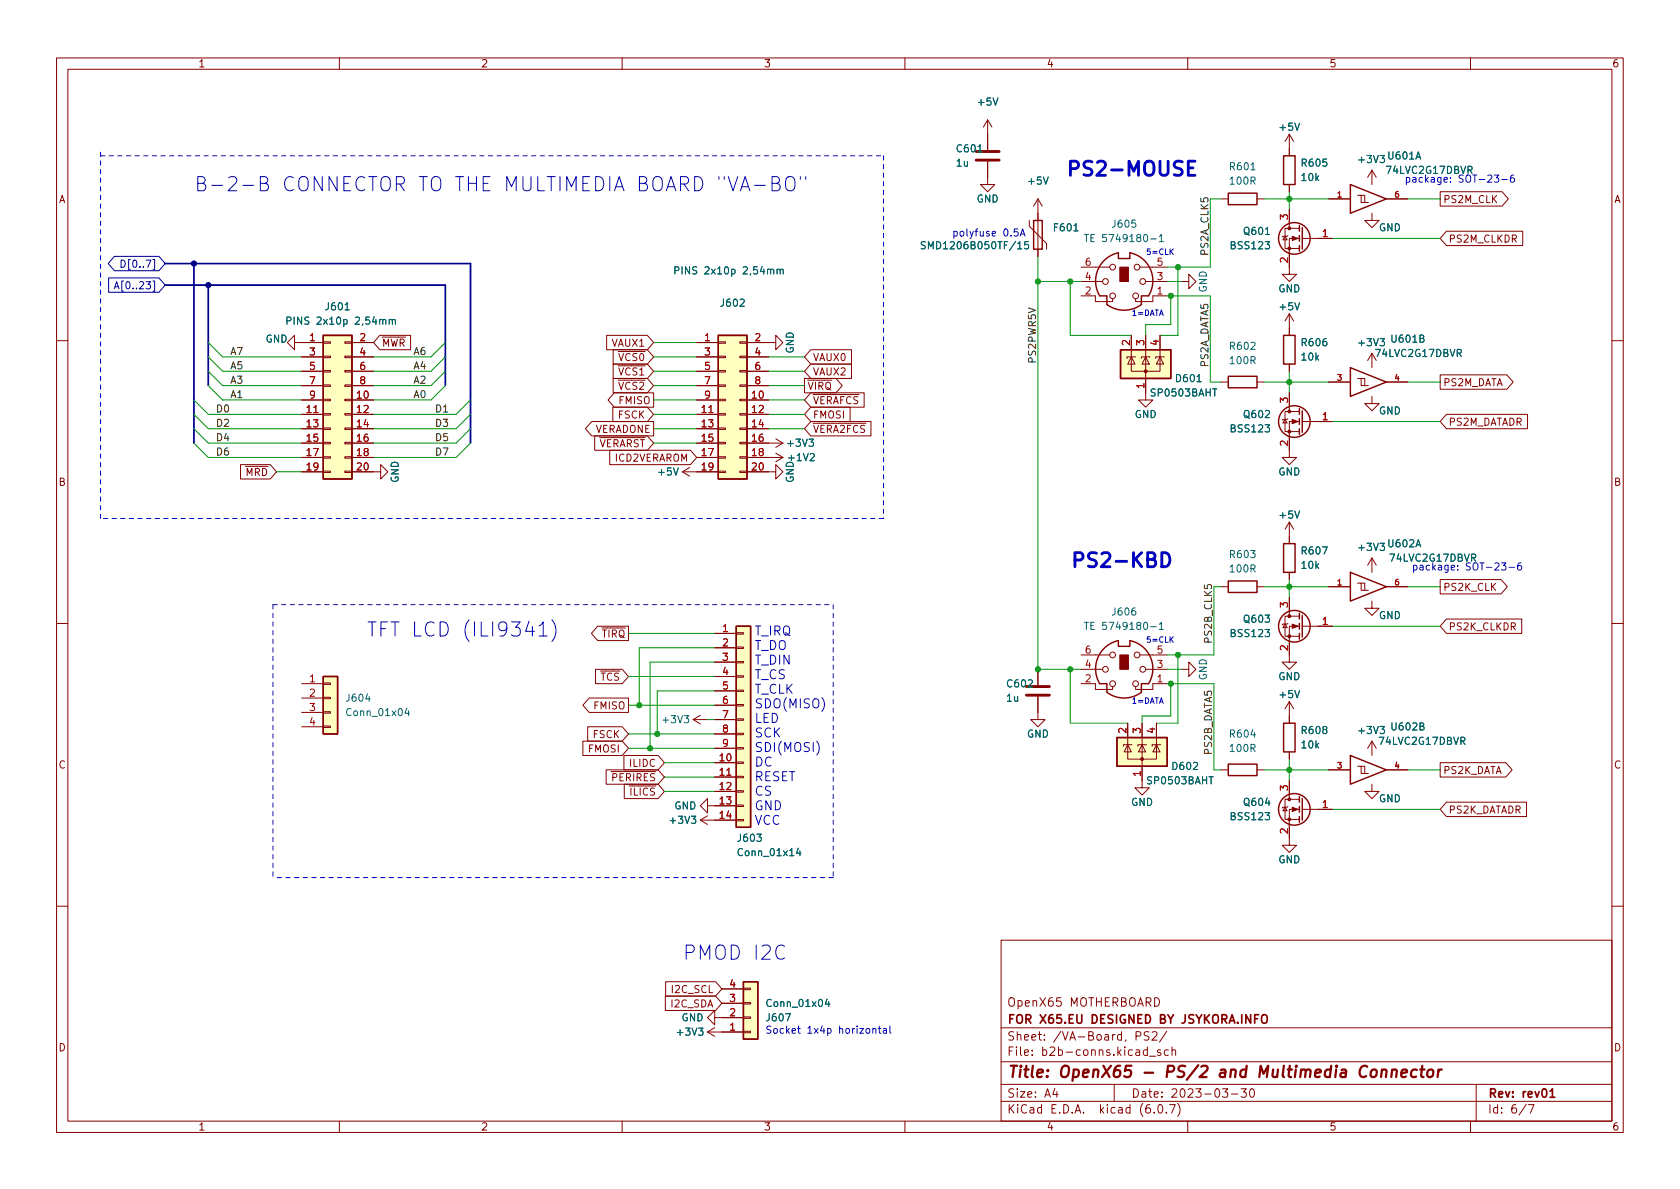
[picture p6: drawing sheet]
<svg xmlns="http://www.w3.org/2000/svg" width="297mm" height="210mm" viewBox="0 0 297 210" stroke-linecap="round" stroke-linejoin="round" font-family="sans-serif">
<g fill="none" stroke="#840000" stroke-width=".18">
<path d="M10 10.2h277v190.1h-277zM12 12.2h273v186.1h-273zM60 10.2v2M110 10.2v2M160 10.2v2M210 10.2v2M260 10.2v2M174.6 28.6v4h1.3l-1.3 1.3-1.2-1.3h1.2M174.6 21.2l-.7 1.3M174.6 21.2v5.3M174.6 21.2l.8 1.3M182 39v1l3 3v1.1"/>
<path d="M183.5 35.2v10.1M183.5 35.2l-.7 1.2M183.5 35.2l.8 1.2M215.9 35.2h1.3M222.2 35.2h1.3M228 23.7v3.9M228 32.6v1.3M228 37.1v3.3M228 23.7l-.8 1.3M228 23.7l.7 1.3M234.9 35.2h3.9M240 34.5h.7v1.3h1.2"/>
<path d="M240.7 34.5h.6v1.3M242.6 37.7v1.3h1.2l-1.2 1.3-1.3-1.3h1.3M242.6 30.1v2.5M242.6 30.1l-.8 1.3M242.6 30.1l.7 1.3M245.1 35.2h3.8M254.6 33.9h11l1.1 1.3-1.1 1.2h-11zM67.2 59.3h5.4v2.5h-5.4l-1.2-1.2zM107.3 59.3h7.2l1.1 1.3-1.1 1.2h-7.2zM191.1 52.3h2.6v1h3v-.5M191.1 49.8h3.8M191.1 47.2h5.1"/>
<path d="M200 59.3v3.8M201.5 47.2h4.9M202.6 59.3v11.4h1.2l-1.2 1.3-1.3-1.3h1.3M202.6 49.8h3.8M205.1 59.3v3.8M206.4 52.3h-2.6v1h-3v-.5M208.9 49.8h1.3v-1.3l1.3 1.3-1.3 1.2v-1.2M227.2 41.8l.4 .6h-.8zM227.7 41.7l-.1 .1h-.8l-.1 .1M228 55.5v3.8M228 55.5l-.8 1.3M228 55.5l.7 1.3"/>
<path d="M229.7 42.2h-1.7v6.3h1.2l-1.2 1.3-1.3-1.3h1.3M229.7 40.4h-2.5v3.5h2.5M230.3 42.2h5.3M255.7 40.9h13.5v2.5h-13.5l-1.1-1.2zM10 60.2h2M52.1 60.6v-1.3l-1.3 1.3 1.3 1.2v-1.2h5M53.3 63.1h3.8M53.3 70.7h3.8M53.3 73.3h3.8M53.3 75.8h3.8M53.3 78.4h3.8M53.3 65.7h3.8"/>
<path d="M53.3 68.2h3.8M57.1 78.2h1.3v.3h-1.3zM57.1 75.7h1.3v.2h-1.3zM57.1 73.1h1.3v.3h-1.3zM57.1 70.6h1.3v.3h-1.3zM57.1 68.1h1.3v.2h-1.3zM57.1 65.5h1.3v.3h-1.3zM57.1 63h1.3v.2h-1.3zM57.1 60.4h1.3v.3h-1.3zM61 78.2h1.2v.3h-1.2zM61 75.7h1.2v.2h-1.2zM61 73.1h1.2v.3h-1.2z"/>
<path d="M61 70.6h1.2v.3h-1.2zM61 68.1h1.2v.2h-1.2zM61 65.5h1.2v.3h-1.2zM61 63h1.2v.2h-1.2zM61 60.4h1.2v.3h-1.2zM62.2 63.1h3.8M62.2 60.6h3.8M62.2 70.7h3.8M62.2 73.3h3.8M62.2 75.8h3.8M62.2 78.4h3.8M62.2 65.7h3.8"/>
<path d="M62.2 68.2h3.8M104.6 74.5h11v2.6h-11l-1.1-1.3zM105.1 77.1h9.4l1.1 1.3-1.1 1.2h-9.4zM107.8 79.6h14.3l1.1 1.3-1.1 1.3h-14.3zM108.4 72h6.1l1.1 1.3-1.1 1.2h-6.1zM108.4 61.8h6.1l1.1 1.3-1.1 1.3h-6.1zM108.4 64.4h6.1l1.1 1.3-1.1 1.2h-6.1zM108.4 66.9h6.1l1.1 1.3-1.1 1.3h-6.1zM108.6 69.5h7v2.5h-7l-1.1-1.3zM109.4 67.6l.4 1.3 .5-1.3M111.4 67.7a.6 .6 0 0 0-.8 .4 .6 .6 0 0 0 .6 .8l.2-.2M112.6 67.6h-.5l-.2 .1v.4l.6 .2 .1 .3-.2 .3-.5-.1"/>
<path d="M113.1 67.7l.5-.1 .2 .4-.8 .9h.8M123.2 63.1h3.8M123.2 60.6h3.8M123.2 70.7h3.8M123.2 73.3h3.8M123.2 75.8h3.8M123.2 78.4h3.8M123.2 65.7h3.8M123.2 68.2h3.8M127 78.2h1.3v.3h-1.3zM127 75.7h1.3v.2h-1.3zM127 73.1h1.3v.3h-1.3z"/>
<path d="M127 70.6h1.3v.3h-1.3zM127 68.1h1.3v.2h-1.3zM127 65.5h1.3v.3h-1.3zM127 63h1.3v.2h-1.3zM127 60.4h1.3v.3h-1.3zM130.8 78.2h1.3v.3h-1.3zM130.8 75.7h1.3v.2h-1.3zM130.8 73.1h1.3v.3h-1.3zM130.8 70.6h1.3v.3h-1.3zM130.8 68.1h1.3v.2h-1.3zM130.8 65.5h1.3v.3h-1.3zM130.8 63h1.3v.2h-1.3z"/>
<path d="M130.8 60.4h1.3v.3h-1.3zM132.1 60.6h5.1v-1.3l1.2 1.3-1.2 1.2v-1.2M132.1 63.1h3.8M132.1 70.7h3.8M132.1 73.3h3.8M132.1 75.8h3.8M132.1 78.4h6.3M132.1 65.7h3.8M132.1 68.2h3.8M137.2 77.6l1.2 .8M138.4 78.4l-1.2 .7M142.2 66.9h5.6l1.1 1.3-1.1 1.3h-5.6z"/>
<path d="M143.4 74.5h10.6v2.6h-10.6l-1.2-1.3zM143.4 72h6.9v2.5h-6.9l-1.2-1.2zM143.4 64.4h7.1v2.5h-7.1l-1.2-1.2zM143.4 61.8h7.1v2.6h-7.1l-1.2-1.3zM143.4 69.5h9.4v2.5h-9.4l-1.2-1.3zM200 63.1v2.6h5.1v-2.6M200 63.1l.7 1.3h-1.3zM200.8 63.1h-1.5v.3M202.6 63.1l.6 1.3h-1.3zM203.3 63.1h-1.5v.3M205.1 63.1l.6 1.3h-1.2zM205.9 63.1h-1.6v.3"/>
<path d="M215.9 67.6h1.3M222.2 67.6h1.3M227.2 74.2l.4 .6h-.8zM227.7 74l-.1 .2h-.8l-.1 .1M228 64.4v1.3M228 69.5v3.3M229.7 74.5h-1.7v6.4h1.2l-1.2 1.3-1.3-1.3h1.3M229.7 72.8h-2.5v3.5h2.5M230.3 74.5h5.3M234.9 67.6h3.9M240 66.9h.7v1.3h1.2M240.7 66.9h.6v1.3"/>
<path d="M242.6 70.1v1.3h1.2l-1.2 1.2-1.3-1.2h1.3M242.6 62.5v2.5M242.6 62.5l-.8 1.2M242.6 62.5l.7 1.2M245.1 67.6h3.8M254.6 66.3h11.8l1.1 1.3-1.1 1.2h-11.8zM255.7 73.3h14.4v2.5h-14.4l-1.1-1.3zM285 60.2h2M42.5 82.2h5.3l1.1 1.2-1.1 1.3h-5.3zM53.3 83.4h3.8M53.3 80.9h3.8M57.1 83.3h1.3v.3h-1.3z"/>
<path d="M57.1 80.8h1.3v.2h-1.3zM61 83.3h1.2v.3h-1.2zM61 80.8h1.2v.2h-1.2zM62.2 83.4h5.1v-1.2l1.3 1.2-1.3 1.3v-1.3M62.2 80.9h3.8M120.6 83.4l1.3 .8M120.6 83.4h6.4M121.9 82.7l-1.3 .7M123.2 80.9h3.8M127 83.3h1.3v.3h-1.3zM127 80.8h1.3v.2h-1.3zM130.8 83.3h1.3v.3h-1.3z"/>
<path d="M130.8 80.8h1.3v.2h-1.3zM132.1 83.4h5.1v-1.2l1.2 1.2-1.2 1.3v-1.3M132.1 80.9h6.3M137.2 80.1l1.2 .8M138.4 80.9l-1.2 .8M228 92.3v3.8M228 92.3l-.8 1.3M228 92.3l.7 1.3M242.6 98.7v2.5M242.6 98.7l-.8 1.2M242.6 98.7l.7 1.2M10 110.2h2"/>
<path d="M105.3 118.4h4.7l1.1 1.2-1.1 1.3h-4.7zM105.7 110.7h5.4v2.6h-5.4l-1.1-1.3zM126.4 112h3.8M126.4 114.5h3.8M126.4 117.1h3.8M126.4 119.6h3.8M130.2 119.5h1.2v.3h-1.2zM130.2 117h1.2v.2h-1.2zM130.2 114.4h1.2v.3h-1.2zM130.2 111.9h1.2v.2h-1.2zM183.5 118.4v2.8M191.1 118.4h3.8"/>
<path d="M191.1 115.8h5.1M201.5 115.8h4.9M202.6 118.4h3.8M208.9 118.4h1.3v-1.3l1.3 1.3-1.3 1.2v-1.2M215.9 103.8h1.3M222.2 103.8h1.3M227.2 110.4l.4 .6h-.8zM227.7 110.2l-.1 .2h-.8l-.1 .1M228 101.2v1.3M228 105.7v3.3M229.7 110.7h-1.7v6.4h1.2l-1.2 1.3-1.3-1.3h1.3M229.7 109h-2.5v3.5h2.5"/>
<path d="M230.3 110.7h5.3M234.9 103.8h3.9M240 103.1h.7v1.3h1.2M240.7 103.1h.6v1.3M242.6 106.3v1.3h1.2l-1.2 1.2-1.3-1.2h1.3M245.1 103.8h3.8M254.6 102.5h10.8l1.1 1.3-1.1 1.2h-10.8zM255.7 109.5h13.4v2.5h-13.4l-1.1-1.3zM285 110.2h2M53.3 120.9h3.8M53.3 123.4h3.8M53.3 126h3.8"/>
<path d="M53.3 128.5h3.8M57.1 128.4h1.3v.2h-1.3zM57.1 125.9h1.3v.2h-1.3zM57.1 123.3h1.3v.3h-1.3zM57.1 120.8h1.3v.2h-1.3zM103.1 131.1h6.9l1.1 1.2-1.1 1.3h-6.9zM103.9 128.5h6.1l1.1 1.3-1.1 1.3h-6.1zM104.2 123.4h6.9v2.6h-6.9l-1.1-1.3zM107.2 136.1h9.2l1.1 1.3-1.1 1.3h-9.2zM110.3 133.6h6.1l1.1 1.3-1.1 1.2h-6.1zM110.4 138.7h6l1.1 1.2-1.1 1.3h-6zM122.6 127.2h2.5"/>
<path d="M122.6 127.2l1.2 .8M123.8 126.5l-1.2 .7M126.4 134.9h3.8M126.4 137.4h3.8M126.4 139.9h3.8M126.4 122.2h3.8M126.4 124.7h3.8M126.4 127.2h3.8M126.4 129.8h3.8M126.4 132.3h3.8M130.2 139.8h1.2v.3h-1.2zM130.2 137.3h1.2v.2h-1.2z"/>
<path d="M130.2 134.7h1.2v.3h-1.2zM130.2 132.2h1.2v.3h-1.2zM130.2 129.7h1.2v.2h-1.2zM130.2 127.1h1.2v.3h-1.2zM130.2 124.6h1.2v.2h-1.2zM130.2 122h1.2v.3h-1.2zM183.5 123.2v4h1.3l-1.3 1.3-1.3-1.3h1.3M191.1 120.9h2.6v1h3v-.5M199.4 131.7v2.5h5.1v-2.5M199.4 131.7l.6 1.3h-1.2zM199.4 127.9v3.8M200.2 131.7h-1.6v.2"/>
<path d="M201.9 131.7l.7 1.3h-1.3zM201.9 127.9v11.4h1.3l-1.3 1.3-1.2-1.3h1.2M202.7 131.7h-1.5v.2M204.5 131.7l.6 1.3h-1.3zM204.5 127.9v3.8M205.2 131.7h-1.5v.2M206.4 120.9h-2.6v1h-3v-.5M215.9 136.1h1.3M222.2 136.1h1.3M228 124.1v3.8M228 133v1.2M228 138v3.3"/>
<path d="M228 124.1l-.8 1.2M228 124.1l.7 1.2M234.9 136.1h3.9M240 135.5h.7v1.3h1.2M240.7 135.5h.6v1.3M242.6 138.7v1.2h1.2l-1.2 1.3-1.3-1.3h1.3M242.6 131.1l-.8 1.2M242.6 131.1v2.5M242.6 131.1l.7 1.2M245.1 136.1h3.8M254.6 134.9h11.6l1.2 1.2-1.2 1.3h-11.6zM123.8 145h6.4"/>
<path d="M123.8 145l1.3 .8M125.1 142.5v-1.3l-1.3 1.3 1.3 1.3v-1.3h5.1M125.1 144.3l-1.3 .7M130.2 144.9h1.2v.3h-1.2zM130.2 142.4h1.2v.2h-1.2zM227.2 142.7l.4 .7h-.8zM227.7 142.6l-.1 .1h-.8l-.1 .2M229.7 143.1h-1.7v6.4h1.2l-1.2 1.2-1.3-1.2h1.3M229.7 141.3h-2.5v3.6h2.5M230.3 143.1h5.3M255.7 141.9h14.2v2.5h-14.2l-1.1-1.3zM10 160.2h2"/>
<path d="M117.6 176.1h8.9l1.1 1.3-1.1 1.3h-8.9zM117.7 173.6h8.8l1.1 1.3-1.1 1.2h-8.8zM126.4 180v-1.3l-1.3 1.3 1.3 1.2v-1.2h5M127.6 177.4h3.8M127.6 174.9h3.8M131.4 174.7h1.3v.3h-1.3zM131.4 177.3h1.3v.2h-1.3zM131.4 179.8h1.3v.3h-1.3zM177 166.3h108v32h-108zM204.1 176.4a.76 .76 0 0 1 .9 .8 .76 .76 0 0 1-.9 .7zM285 160.2h2M60 198.3v2"/>
<path d="M110 198.3v2M125.1 182.5l1.3 .8M125.1 182.5h6.3M126.4 181.7l-1.3 .8M131.4 182.4h1.3v.2h-1.3zM160 198.3v2M177 194.8h108M177 191.8h108M177 187.8h108M177 181.8h108M186.5 192.5l-.4 1h1M186.9 193v1"/>
<path d="M197 191.8v3M200.9 183.2l.7-.1 .1-.2-.1-.3-.2-.2h-.5v1.5M202.9 185.7l-.5-.1-.3 .3v.4l.2 .3h.6M202.9 185.1v1.5M203.1 182.5l-.5-.1-.3 .3 .1 .4 .7 .3v.4l-.2 .1h-.6M203.2 186.8h1.2M203.7 182.6l.6-.2 .2 .2 .1 .3-1 1h1M204.1 196.7v.1M204.9 195.4l.2-.1a.81 .81 0 0 1 .6 .7 .81 .81 0 0 1-.3 .8h-.2a.81 .81 0 0 1-.6-.6 .81 .81 0 0 1 .3-.8zM205.2 185.7l-.3-.1-.3 .2 .1 .3 .5 .1v.4h-.6M206.2 196.7v.1M206.3 182.4l-1.3 1.9"/>
<path d="M206.6 185.7l-.5-.1-.2 .3v.4l.1 .3h.6M206.8 195.3h1l-.7 1.5M207.2 185.8l.2-.2 .4 .1 .1 .9M207.2 185.1v1.5M208.2 195.1a1.72 1.72 0 0 1 0 2.3M210 198.3v2M216.1 192.5h1l-.5 .6 .4 .1v.7l-.2 .1h-.4l-.3-.1M217.7 193.5h1.2M219.4 192.5h1l-.5 .6 .4 .1v.7l-.2 .1h-.5l-.2-.1M221.1 192.7l.2-.2a.81 .81 0 0 1 .6 .7 .81 .81 0 0 1-.3 .8h-.2a.81 .81 0 0 1-.3-1.3zM260 198.3v2M261 191.8v6.5"/>
<path d="M269.9 195.3l-1.3 1.9M270.2 195.3h1l-.6 1.5"/>
<circle cx="195.5" cy="49.8" r=".51"/>
<circle cx="196.7" cy="52.3" r=".51"/>
<circle cx="196.7" cy="47.2" r=".51"/>
<circle cx="200.8" cy="52.3" r=".51"/>
<circle cx="201" cy="47.2" r=".51"/>
<circle cx="202.1" cy="49.8" r=".51"/>
<circle cx="195.5" cy="118.4" r=".51"/>
<circle cx="196.7" cy="115.8" r=".51"/>
<circle cx="201" cy="115.8" r=".51"/>
<circle cx="202.1" cy="118.4" r=".51"/>
<circle cx="196.7" cy="120.9" r=".51"/>
<circle cx="200.8" cy="120.9" r=".51"/>
</g>
<path d="M222.6 179.4h-.8v1.5M223.1 179.6a.5 .5 0 0 1 .6-.2 .5 .5 0 0 1 .4 .5v.5a.5 .5 0 0 1-.5 .6 .5 .5 0 0 1-.5-.6zM221.8 180.1h.5M274.1 193l.4-.5v1.5M274.1 194h.8" fill="none" stroke="#840000" stroke-width=".3"/>
<path d="M242.5 189.3a.52 .52 0 0 1 .5-.2 .52 .52 0 0 1 .4 .4v.6a.55 .55 0 0 1-.6 .4 .55 .55 0 0 1-.5-.4zM244.3 189.3a.49 .49 0 0 1 .9 .1l-.2 1.1M244.3 189.1l-.1 1.4M246.1 189.3a.49 .49 0 0 1 .9 .1l-.2 1.1M246.2 189.1l-.2 1.4M247.8 189.8l1-.2-.1-.4-.2-.1-.5 .1-.3 1 .3 .3 .6-.1M250.5 189.2a.66 .66 0 0 0-1 .3v.6l.1 .3 .2 .1 .6-.1M251.1 189.1h.8M251.5 188.5l-.2 1.7v.2l.4 .1M252.5 189.3a.52 .52 0 0 1 .5-.2 .52 .52 0 0 1 .4 .4v.6a.55 .55 0 0 1-.6 .4 .55 .55 0 0 1-.5-.4zM254.3 189.1l-.1 1.4M254.9 189.1l-.4 .1-.2 .3" fill="none" stroke="#840000" stroke-width=".4"/>
<g fill="none" stroke="#840000" stroke-width=".25">
<path d="M182.8 39h1.5v5.1h-1.5zM217.2 34.2h5v2h-5zM226.9 27.6h2.1v5h-2.1zM229.7 39.9v1M238.8 32.6l6.3 2.6-6.3 2.5zM57.1 59.3h5.1v25.4h-5.1zM127 59.3h5.1v25.4h-5.1zM197.7 44.7a5.1 5.1 0 0 0-3.3 7.6h1.3v1.5M197.7 44.7v1h2.1v-1a5 5 0 0 1 3.3 7.6h-1.3v1.5a5.1 5.1 0 0 1-6.1 0M226.9 59.3h2.1v5.1h-2.1zM229.7 41.7v1M229.7 43.4v1"/>
<path d="M230.3 40.3v3.8M198.1 61.8h8.9v5.1h-8.9zM217.2 66.5h5v2.1h-5zM229.7 72.3v1M229.7 74v1.1M229.7 75.8v1M230.3 72.6v3.8M238.8 65l6.3 2.6-6.3 2.5zM226.9 96.1h2.1v5.1h-2.1zM57.1 119.6h2.6v10.2h-2.6zM130.2 110.7h2.5v35.6h-2.5zM197.7 113.3a5.1 5.1 0 0 0-3.3 7.6h1.3v1.5"/>
<path d="M197.7 113.3v1h2.1v-1a5 5 0 0 1 3.3 7.6h-1.3v1.5a5.1 5.1 0 0 1-6.1 0M217.2 102.7h5v2.1h-5zM229.7 108.5v1M229.7 110.2v1M229.7 112v1M230.3 108.8v3.8M238.8 101.2l6.3 2.6-6.3 2.5zM197.5 130.4h8.9v5.1h-8.9zM217.2 135.1h5v2.1h-5zM226.9 127.9h2.1v5.1h-2.1zM238.8 133.6l6.3 2.5-6.3 2.6zM229.7 140.8v1.1"/>
<path d="M229.7 142.6v1M229.7 144.4v1M230.3 141.2v3.8M131.4 173.6h2.6v10.2h-2.6z"/>
<circle cx="228.9" cy="42.2" r="2.79"/>
<circle cx="228.9" cy="74.5" r="2.79"/>
<circle cx="228.9" cy="110.7" r="2.79"/>
<circle cx="228.9" cy="143.1" r="2.79"/>
</g>
<g fill="#840000" stroke="#840000" stroke-width=".18">
<path d="M228.5 74.2l1 .3-1 .4z"/>
<path d="M228.5 142.7l1 .4-1 .4z"/>
<path d="M228.5 110.4l1 .3-1 .4z"/>
<path d="M198 115.8h1.5v2.6h-1.5z"/>
<path d="M198 47.2h1.5v2.6h-1.5z"/>
<path d="M228.5 41.8l1 .4-1 .3z"/>
<circle cx="228" cy="76.3" r=".25"/>
<circle cx="228" cy="72.8" r=".25"/>
<circle cx="202.6" cy="65.7" r=".25"/>
<circle cx="228" cy="144.9" r=".25"/>
<circle cx="228" cy="141.3" r=".25"/>
<circle cx="228" cy="112.5" r=".25"/>
<circle cx="228" cy="109" r=".25"/>
<circle cx="201.9" cy="134.2" r=".25"/>
<circle cx="228" cy="43.9" r=".25"/>
<circle cx="228" cy="40.4" r=".25"/>
</g>
<g fill="#ffffc2" stroke="#ffffc2" stroke-width=".18">
<path d="M198.1 61.8h8.9v5.1h-8.9z"/>
<path d="M57.1 119.6h2.6v10.2h-2.6z"/>
<path d="M131.4 173.6h2.6v10.2h-2.6z"/>
<path d="M130.2 110.7h2.5v35.6h-2.5z"/>
<path d="M127 59.3h5.1v25.4h-5.1z"/>
<path d="M57.1 59.3h5.1v25.4h-5.1z"/>
<path d="M197.5 130.4h8.9v5.1h-8.9z"/>
</g>
<g fill="none" stroke="#006464" stroke-width=".18">
<path d="M50.7 56.7h.6l.2-.2-.1-.3-.7-.1v1.2M68.8 56.6l.2-.1 .3 .1 .1 .7M68.8 56.5v.8M69.4 56.7l.1-.2 .3 .1 .1 .7M119.3 47.8h.6l.1-.2v-.3l-.7-.1v1.2M137.4 47.7l.2-.1 .3 .1v.7M137.4 47.6v.8M137.9 47.8l.2-.2 .3 .1 .1 .7M163.6 42.8l-.5-.1-.2 .2v.3l.6 .3 .1 .3-.2 .2-.5-.1M181.8 42.7h-.6l-.1 .6 .2-.1 .4 .1 .2 .2-.1 .4-.2 .1-.5-.1M191.7 41.5h.8M192.1 41.5v1.2"/>
<path d="M205 41.8l.3-.3v1.2M205 42.7h.7M191.7 110h.8M192.1 110v1.3M205 110.4l.3-.4v1.3M205 111.3h.7M71.9 125.2l-.3 .9h.8M72.2 125.7v.9M141.1 150l-.3 .9h.8M141.4 150.5v.8M146.2 176.7l-.3 .9h.8M146.5 177.1v.9"/>
</g>
<path d="M172.6 28.3h4.1M172.6 26.8h4.1M181.5 122.9h4M181.5 121.4h4" fill="none" stroke="#840000" stroke-width=".51"/>
<path d="M19.2 49.1h8.9l1.1 1.3-1.1 1.3h-8.9zM20.2 51.1l.4-1.3 .5 1.3M20.2 45.3h7.9l1.1 1.3-1.1 1.3h-7.9l-1.1-1.3zM20.3 50.7h.6M21.4 46a.64 .64 0 0 1 .7 .6 .64 .64 0 0 1-.7 .7z" fill="none" stroke="#000084" stroke-width=".18"/>
<path d="M213 103.4v.6l.6 .1-.2-.2 .1-.4 .2-.1h.4l.1 .2-.1 .5" fill="none" stroke="#0f0f0f" stroke-width=".18"/>
<g fill="none" stroke="#0000c2" stroke-width=".18">
<path d="M130.9 33.7l.8-2.5 .9 2.5M131.2 33h1.1M133.4 32.8h1.9M136.5 32.4h.8a.61 .61 0 0 0 .5-.6 .61 .61 0 0 0-.5-.6h-.8v2.5h1a.67 .67 0 0 0 .5-.7 .67 .67 0 0 0-.7-.6M139 31.6a.84 .84 0 0 1 1-.4 .84 .84 0 0 1 .6 .9v.8a.83 .83 0 0 1-.9 .9 .83 .83 0 0 1-.8-.9zM141.5 31.2v.5M142.5 31.2v.5M264.2 31h.8l-.4 .4 .3 .2v.5l-.2 .1-.5-.1M265.5 31.7h1M267.7 31h-.4a.86 .86 0 0 0 0 1.2l.4-.1 .1-.4-.3-.3h-.2l-.3 .3M180 40.5h-.6l-.1 .6 .2-.1h.4l.1 .2v.4l-.2 .1-.5-.1M180.4 41.7l.4-1.2 .4 1.2"/>
<path d="M180.5 41.4h.6M207 44.4l.5 .6M207.5 44l-.6 .6M265.5 99.5h.8l-.5 .5 .4 .1v.6l-.2 .1-.5-.1M268.9 99.5l-.3 .1a.86 .86 0 0 0 0 1.2l.4-.1v-.4l-.2-.3h-.2l-.3 .3M95.3 110.7l.7-.7v2.5M95.3 112.5h1.5M97.6 109.6a2.87 2.87 0 0 1 0 3.8M207 113l.5 .6M207.5 112.6l-.6 .6M266.8 100.3h1M138.7 167.4a.93 .93 0 0 0-1.1-.2 .93 .93 0 0 0-.4 1 1.06 1.06 0 0 0 .2 1.1 1.06 1.06 0 0 0 1.2 .2l.1-.1"/>
<path d="M153.2 181.9h.3l.3 .2v.4l-.3 .2h-.3l-.1-.2zM154.3 182l.2-.1h.3l.1 .8M154.3 181.9v.8M155.3 181.9h.5M155.5 181.4v1.1l.3 .2M156.2 181.9h.5v.8M156.7 182.2h-.4l-.2 .2 .2 .3h.4M157.3 181.4v1.1l.2 .2"/>
</g>
<path d="M189.3 29.8h.9a.68 .68 0 0 0 .5-.6 .68 .68 0 0 0-.5-.7h-.9v2.5M190.1 99h.9a.68 .68 0 0 0 .5-.6 .68 .68 0 0 0-.5-.7h-.9v2.5" fill="none" stroke="#0000c2" stroke-width=".5"/>
<path d="M17.8 26.9v64.8M17.8 27.6h138.4M156.2 27.6v64.1M156.2 91.7h-138.4M48.3 106.9v48.3M48.3 106.9h99M147.3 106.9v48.3M147.3 155.2h-99" fill="none" stroke="#0000c2" stroke-width=".18" stroke-dasharray=".8 .8"/>
<path d="M29.2 46.6h54v31.8M29.2 50.4h49.5v17.8M34.3 46.6v31.8M36.8 50.4v17.8" fill="none" stroke="#000084" stroke-width=".3"/>
<g fill="none" stroke="#009600" stroke-width=".18">
<path d="M215.9 35.2h-1.9v12h-7.6M223.5 35.2h11.4M228 33.9v3.2M248.9 35.2h5.7M183.5 45.3v73.1h7.6M183.5 49.8h7.6M189.2 49.8v9.5h10.8M206.4 52.3h7.6v15.3h1.9M206.4 49.8h2.5M207 52.3v5.1h-4.4v1.9M208.3 47.2v12.1h-3.2M235.6 42.2h19"/>
<path d="M34.3 78.4l2.5 2.5h16.5M34.3 70.7l2.5 2.6h16.5M34.3 73.3l2.5 2.5h16.5M34.3 75.8l2.5 2.6h16.5M36.8 60.6l2.6 2.5h13.9M36.8 65.7l2.6 2.5h13.9M36.8 68.2l2.6 2.5h13.9M36.8 63.1l2.6 2.6h13.9M78.7 60.6l-2.5 2.5h-10.2M78.7 65.7l-2.5 2.5h-10.2M78.7 68.2l-2.5 2.5h-10.2M78.7 63.1l-2.5 2.6h-10.2"/>
<path d="M83.2 78.4l-2.6 2.5h-14.6M83.2 70.7l-2.6 2.6h-14.6M83.2 73.3l-2.6 2.5h-14.6M83.2 75.8l-2.6 2.6h-14.6M115.6 63.1h7.6M115.6 68.2h7.6M115.6 73.3h7.6M115.6 70.7h7.6M115.6 65.7h7.6M115.6 75.8h7.6M115.6 60.6h7.6M115.6 78.4h7.6"/>
<path d="M135.9 63.1h6.3M135.9 68.2h6.3M135.9 73.3h6.3M135.9 70.7h6.3M135.9 65.7h6.3M135.9 75.8h6.3M223.5 67.6h11.4M228 65.7v3.8M235.6 74.5h19M248.9 67.6h5.7M48.9 83.4h4.4M111.1 119.6h15.3"/>
<path d="M111.1 112h15.3M126.4 114.5h-13.4v10.2M126.4 117.1h-11.5v15.2M189.2 118.4v9.5h10.2M206.4 118.4h2.5M208.3 115.8v12.1h-3.8M215.9 103.8h-1.3v12h-8.2M223.5 103.8h11.4M228 102.5v3.2M235.6 110.7h19M248.9 103.8h5.7M111.1 124.7h15.3"/>
<path d="M111.1 132.3h15.3M111.1 129.8h15.3M117.5 134.9h8.9M117.5 137.4h8.9M117.5 139.9h8.9M125.1 127.2h1.3M126.4 122.2h-10.2v7.6M206.4 120.9h8.2v15.2h1.3M207 120.9v5.7h-5.1v1.3M223.5 136.1h11.4M228 134.2v3.8M248.9 136.1h5.7"/>
<path d="M235.6 143.1h19"/>
</g>
<g fill="#000084" stroke="#000084" stroke-width=".18">
<circle cx="34.3" cy="46.6" r=".46"/>
<circle cx="36.8" cy="50.4" r=".46"/>
</g>
<g fill="#009600" stroke="#009600" stroke-width=".18">
<circle cx="183.5" cy="49.8" r=".46"/>
<circle cx="183.5" cy="118.4" r=".46"/>
<circle cx="116.2" cy="129.8" r=".46"/>
<circle cx="113" cy="124.7" r=".46"/>
<circle cx="114.9" cy="132.3" r=".46"/>
<circle cx="228" cy="35.2" r=".46"/>
<circle cx="208.3" cy="47.2" r=".46"/>
<circle cx="189.2" cy="49.8" r=".46"/>
<circle cx="207" cy="120.9" r=".46"/>
<circle cx="189.2" cy="118.4" r=".46"/>
<circle cx="208.3" cy="115.8" r=".46"/>
<circle cx="228" cy="67.6" r=".46"/>
<circle cx="228" cy="103.8" r=".46"/>
<circle cx="228" cy="136.1" r=".46"/>
<circle cx="207" cy="52.3" r=".46"/>
</g>
<g font-size="3.5" fill="#0000c2">
<text x="34.3" y="33.9">B-2-B CONNECTOR TO THE MULTIMEDIA BOARD &quot;VA-BO&quot;</text>
<text x="191.6" y="31.1">PS2-MOUSE</text>
<text x="192.4" y="100.3">PS2-KBD</text>
<text x="64.8" y="112.6">TFT LCD (ILI9341)</text>
<text x="120.6" y="169.7">PMOD I2C</text>
</g>
<text font-size="2.8" fill="#840000" x="178" y="190.6">Title: OpenX65 - PS/2 and Multimedia Connector</text>
<g font-size="2.2" fill="#0000c2">
<text x="133.3" y="112.4">T_IRQ</text>
<text x="133.3" y="114.9">T_DO</text>
<text x="133.3" y="117.5">T_DIN</text>
<text x="133.3" y="120.1">T_CS</text>
<text x="133.3" y="122.7">T_CLK</text>
<text x="133.3" y="125.3">SDO(MISO)</text>
<text x="133.3" y="127.8">LED</text>
<text x="133.3" y="130.4">SCK</text>
<text x="133.3" y="133">SDI(MOSI)</text>
<text x="133.3" y="135.6">DC</text>
<text x="133.3" y="138.1">RESET</text>
<text x="133.3" y="140.7">CS</text>
<text x="133.3" y="143.3">GND</text>
<text x="133.3" y="145.9">VCC</text>
</g>
<g font-size="2.1" fill="#840000">
<text x="178" y="178">OpenX65 MOTHERBOARD</text>
<text x="178" y="184">Sheet: /VA-Board, PS2/</text>
<text x="178" y="181">FOR X65.EU DESIGNED BY JSYKORA.INFO</text>
<text x="178" y="186.7">File: b2b-conns.kicad_sch</text>
<text x="178" y="196.9">KiCad E.D.A. kicad (6.0.7)</text>
<text x="178" y="194.1">Size: A4</text>
<text x="200" y="194.1">Date: 2023-03-30</text>
<text x="263" y="194.1">Rev: rev01</text>
<text x="263" y="196.9">Id: 6/7</text>
</g>
<g font-size="1.8" fill="#840000">
<text x="35" y="11.9">1</text>
<text x="85" y="11.9">2</text>
<text x="135" y="11.9">3</text>
<text x="185" y="11.9">4</text>
<text x="235" y="11.9">5</text>
<text x="285" y="11.9">6</text>
<text x="10.3" y="35.9">A</text>
<text x="255.1" y="35.9">PS2M_CLK</text>
<text x="285.3" y="35.9">A</text>
<text x="256.1" y="42.9">PS2M_CLKDR</text>
<text x="67.5" y="61.3">~{MWR}</text>
<text x="108.1" y="63.8">~{VCS0}</text>
<text x="108.2" y="61.3">VAUX1</text>
<text x="143.7" y="63.8">VAUX0</text>
<text x="108.1" y="66.4">~{VCS1}</text>
<text x="109.5" y="71.5">FMISO</text>
<text x="142.7" y="68.9">~{VIRQ}</text>
<text x="143.7" y="66.4">VAUX2</text>
<text x="143.7" y="71.5">~{VERAFCS}</text>
<text x="255.1" y="68.3">PS2M_DATA</text>
<text x="105.1" y="76.5">VERADONE</text>
<text x="109.3" y="74">FSCK</text>
<text x="143.7" y="76.5">~{VERA2FCS}</text>
<text x="143.7" y="74">FMOSI</text>
<text x="256.1" y="75.3">PS2M_DATADR</text>
<text x="104.3" y="79.1">~{VERARST}</text>
<text x="108.7" y="81.6">ICD2VERAROM</text>
<text x="10.3" y="85.9">B</text>
<text x="42.1" y="84.2">~{MRD}</text>
<text x="285.3" y="85.9">B</text>
<text x="255.1" y="104.5">PS2K_CLK</text>
<text x="105" y="112.7">~{TIRQ}</text>
<text x="256.1" y="111.5">PS2K_CLKDR</text>
<text x="104.8" y="120.4">~{TCS}</text>
<text x="105" y="125.4">FMISO</text>
<text x="104.9" y="130.5">FSCK</text>
<text x="10.3" y="135.9">C</text>
<text x="104.1" y="133.1">FMOSI</text>
<text x="111.4" y="135.6">ILIDC</text>
<text x="255.1" y="136.9">PS2K_DATA</text>
<text x="285.3" y="135.9">C</text>
<text x="106.9" y="138.1">~{PERIRES}</text>
<text x="110.1" y="140.7">~{ILICS}</text>
<text x="256.1" y="143.8">PS2K_DATADR</text>
<text x="118.7" y="178.1">I2C_SDA</text>
<text x="118.9" y="175.6">I2C_SCL</text>
<text x="10.3" y="185.9">D</text>
<text x="285.3" y="185.9">D</text>
<text x="35" y="199.9">1</text>
<text x="85" y="199.9">2</text>
<text x="135" y="199.9">3</text>
<text x="185" y="199.9">4</text>
<text x="235" y="199.9">5</text>
<text x="285" y="199.9">6</text>
</g>
<g font-size="1.8" fill="#006464">
<text x="173" y="18.7">+5V</text>
<text x="226.4" y="23.1">+5V</text>
<text x="169.1" y="29.5">1u</text>
<text x="169.3" y="26.9">C601</text>
<text x="230.3" y="29.5">R605</text>
<text x="240.4" y="28.8">+3V3</text>
<text x="245.5" y="28.2">U601A</text>
<text x="172.7" y="35.8">GND</text>
<text x="181.9" y="32.6">+5V</text>
<text x="217.6" y="30.1">R601</text>
<text x="217.6" y="32.6">100R</text>
<text x="230.2" y="32">10k</text>
<text x="245.3" y="30.7">74LVC2G17DBVR</text>
<text x="168.3" y="41.8">polyfuse 0.5A</text>
<text x="186.5" y="40.9">F601</text>
<text x="196.8" y="40.3">J605</text>
<text x="220.1" y="41.5">Q601</text>
<text x="243.8" y="40.9">GND</text>
<text x="164" y="44.1">SMD1206B050TF/15</text>
<text x="193.2" y="42.8">TE 5749180-1</text>
<text x="217.8" y="44.1">BSS123</text>
<text x="120.5" y="48.5">PINS 2x10p 2,54mm</text>
<text x="213.4" y="51.7" transform="rotate(-90 213.4 51.7)">GND</text>
<text x="226" y="51.7">GND</text>
<text x="52" y="57.4">PINS 2x10p 2,54mm</text>
<text x="57.7" y="54.9">J601</text>
<text x="127.6" y="54.2">J602</text>
<text x="226.4" y="54.9">+5V</text>
<text x="46.9" y="60.6">GND</text>
<text x="140.3" y="62.5" transform="rotate(-90 140.3 62.5)">GND</text>
<text x="217.6" y="61.8">R602</text>
<text x="217.6" y="64.4">100R</text>
<text x="230.2" y="63.7">10k</text>
<text x="230.3" y="61.2">R606</text>
<text x="240.4" y="61.2">+3V3</text>
<text x="243.4" y="63.1">74LVC2G17DBVR</text>
<text x="246.2" y="60.6">U601B</text>
<text x="203.7" y="70.1">SP0503BAHT</text>
<text x="208.1" y="67.6">D601</text>
<text x="200.6" y="73.9">GND</text>
<text x="217.8" y="76.4">BSS123</text>
<text x="220.1" y="73.9">Q602</text>
<text x="243.8" y="73.3">GND</text>
<text x="139.4" y="79">+3V3</text>
<text x="139.6" y="81.5">+1V2</text>
<text x="70.5" y="85.4" transform="rotate(-90 70.5 85.4)">GND</text>
<text x="116.5" y="84.1">+5V</text>
<text x="140.3" y="85.4" transform="rotate(-90 140.3 85.4)">GND</text>
<text x="226" y="84.1">GND</text>
<text x="226.4" y="91.7">+5V</text>
<text x="217.6" y="98.7">R603</text>
<text x="217.6" y="101.2">100R</text>
<text x="230.2" y="100.6">10k</text>
<text x="230.3" y="98">R607</text>
<text x="240.4" y="97.4">+3V3</text>
<text x="245.5" y="96.8">U602A</text>
<text x="245.9" y="99.3">74LVC2G17DBVR</text>
<text x="193.2" y="111.4">TE 5749180-1</text>
<text x="196.8" y="108.8">J606</text>
<text x="217.8" y="112.6">BSS123</text>
<text x="220.1" y="110.1">Q603</text>
<text x="243.8" y="109.5">GND</text>
<text x="61.4" y="124.1">J604</text>
<text x="178" y="124.1">1u</text>
<text x="178.2" y="121.5">C602</text>
<text x="213.4" y="120.3" transform="rotate(-90 213.4 120.3)">GND</text>
<text x="226" y="120.3">GND</text>
<text x="226.4" y="123.4">+5V</text>
<text x="61.6" y="126.6">Conn_01x04</text>
<text x="117.4" y="127.9">+3V3</text>
<text x="181.5" y="130.4">GND</text>
<text x="217.6" y="130.4">R604</text>
<text x="230.3" y="129.8">R608</text>
<text x="240.4" y="129.8">+3V3</text>
<text x="244" y="131.7">74LVC2G17DBVR</text>
<text x="246.2" y="129.2">U602B</text>
<text x="207.4" y="136.1">D602</text>
<text x="217.6" y="133">100R</text>
<text x="230.2" y="132.3">10k</text>
<text x="119.2" y="143.1">GND</text>
<text x="200" y="142.5">GND</text>
<text x="203" y="138.7">SP0503BAHT</text>
<text x="220.1" y="142.5">Q604</text>
<text x="243.8" y="141.9">GND</text>
<text x="118.6" y="145.7">+3V3</text>
<text x="130.6" y="148.8">J603</text>
<text x="217.8" y="145">BSS123</text>
<text x="130.8" y="151.4">Conn_01x14</text>
<text x="226" y="152.6">GND</text>
<text x="135.9" y="178">Conn_01x04</text>
<text x="119.9" y="183.1">+3V3</text>
<text x="120.5" y="180.6">GND</text>
<text x="135.7" y="180.6">J607</text>
</g>
<g font-size="1.8" fill="#0000c2">
<text x="248.3" y="32.3">package: SOT-23-6</text>
<text x="249.6" y="100.9">package: SOT-23-6</text>
<text x="135.3" y="182.8">Socket 1x4p horizontal</text>
</g>
<g font-size="1.8" fill="#a90000">
<text x="227.7" y="38.8" transform="rotate(-90 227.7 38.8)">3</text>
<text x="233.8" y="41.9">1</text>
<text x="191.9" y="47">6</text>
<text x="204.6" y="47">5</text>
<text x="227.7" y="46.5" transform="rotate(-90 227.7 46.5)">2</text>
<text x="191.9" y="52.1">2</text>
<text x="191.9" y="49.5">4</text>
<text x="204.6" y="52.1">1</text>
<text x="204.6" y="49.5">3</text>
<text x="54.8" y="60.3">1</text>
<text x="54.8" y="62.9">3</text>
<text x="54.8" y="65.4">5</text>
<text x="63.6" y="60.3">2</text>
<text x="63.6" y="62.9">4</text>
<text x="63.6" y="65.4">6</text>
<text x="124.6" y="60.3">1</text>
<text x="124.6" y="62.9">3</text>
<text x="124.6" y="65.4">5</text>
<text x="133.5" y="60.3">2</text>
<text x="133.5" y="62.9">4</text>
<text x="133.5" y="65.4">6</text>
<text x="199.8" y="61.1" transform="rotate(-90 199.8 61.1)">2</text>
<text x="202.3" y="61.1" transform="rotate(-90 202.3 61.1)">3</text>
<text x="204.9" y="61.1" transform="rotate(-90 204.9 61.1)">4</text>
<text x="54.8" y="67.9">7</text>
<text x="54.8" y="70.5">9</text>
<text x="63.2" y="70.5">10</text>
<text x="63.6" y="67.9">8</text>
<text x="124.6" y="67.9">7</text>
<text x="124.6" y="70.5">9</text>
<text x="133" y="70.5">10</text>
<text x="133.5" y="67.9">8</text>
<text x="202.3" y="68.7" transform="rotate(-90 202.3 68.7)">1</text>
<text x="227.7" y="71.2" transform="rotate(-90 227.7 71.2)">3</text>
<text x="54.3" y="73">11</text>
<text x="54.3" y="75.6">13</text>
<text x="63.2" y="73">12</text>
<text x="63.2" y="75.6">14</text>
<text x="124.1" y="73">11</text>
<text x="124.1" y="75.6">13</text>
<text x="133" y="73">12</text>
<text x="133" y="75.6">14</text>
<text x="233.8" y="74.3">1</text>
<text x="54.3" y="78.1">15</text>
<text x="54.3" y="80.6">17</text>
<text x="54.3" y="83.2">19</text>
<text x="63.2" y="78.1">16</text>
<text x="63.2" y="80.6">18</text>
<text x="63.2" y="83.2">20</text>
<text x="124.1" y="78.1">15</text>
<text x="124.1" y="80.6">17</text>
<text x="124.1" y="83.2">19</text>
<text x="133" y="78.1">16</text>
<text x="133" y="80.6">18</text>
<text x="133" y="83.2">20</text>
<text x="227.7" y="78.8" transform="rotate(-90 227.7 78.8)">2</text>
<text x="227.7" y="107.4" transform="rotate(-90 227.7 107.4)">3</text>
<text x="127.8" y="111.8">1</text>
<text x="233.8" y="110.5">1</text>
<text x="127.8" y="114.3">2</text>
<text x="127.8" y="116.8">3</text>
<text x="127.8" y="119.4">4</text>
<text x="191.9" y="118.1">4</text>
<text x="191.9" y="115.6">6</text>
<text x="204.6" y="118.1">3</text>
<text x="204.6" y="115.6">5</text>
<text x="227.7" y="115" transform="rotate(-90 227.7 115)">2</text>
<text x="54.8" y="120.6">1</text>
<text x="54.8" y="123.2">2</text>
<text x="54.8" y="125.7">3</text>
<text x="127.8" y="121.9">5</text>
<text x="127.8" y="124.5">6</text>
<text x="191.9" y="120.6">2</text>
<text x="204.6" y="120.6">1</text>
<text x="54.8" y="128.3">4</text>
<text x="127.8" y="127">7</text>
<text x="127.8" y="129.5">8</text>
<text x="199.1" y="129.6" transform="rotate(-90 199.1 129.6)">2</text>
<text x="201.7" y="129.6" transform="rotate(-90 201.7 129.6)">3</text>
<text x="204.2" y="129.6" transform="rotate(-90 204.2 129.6)">4</text>
<text x="127.3" y="134.6">10</text>
<text x="127.3" y="137.2">11</text>
<text x="127.8" y="132.1">9</text>
<text x="201.7" y="137.3" transform="rotate(-90 201.7 137.3)">1</text>
<text x="127.3" y="139.7">12</text>
<text x="127.3" y="142.2">13</text>
<text x="227.7" y="139.8" transform="rotate(-90 227.7 139.8)">3</text>
<text x="233.8" y="142.9">1</text>
<text x="127.3" y="144.8">14</text>
<text x="227.7" y="147.4" transform="rotate(-90 227.7 147.4)">2</text>
<text x="129" y="179.7">2</text>
<text x="129" y="177.2">3</text>
<text x="129" y="174.6">4</text>
<text x="129" y="182.2">1</text>
</g>
<g font-size="1.8" fill="#000084">
<text x="22.4" y="47.3">D[0..7]</text>
<text x="21.4" y="51.1">A[0..23]</text>
</g>
<g font-size="1.8" fill="#0f0f0f">
<text x="213.6" y="45.3" transform="rotate(-90 213.6 45.3)">PS2A_CLK5</text>
<text x="40.6" y="65.3">A5</text>
<text x="40.6" y="62.8">A7</text>
<text x="73" y="65.3">A4</text>
<text x="73" y="62.8">A6</text>
<text x="183.2" y="64.4" transform="rotate(-90 183.2 64.4)">PS2PWR5V</text>
<text x="213.6" y="65" transform="rotate(-90 213.6 65)">PS2A_DATA5</text>
<text x="40.6" y="70.4">A1</text>
<text x="40.6" y="67.8">A3</text>
<text x="73" y="67.8">A2</text>
<text x="73" y="70.4">A0</text>
<text x="38.1" y="72.9">D0</text>
<text x="38.1" y="75.5">D2</text>
<text x="76.8" y="75.5">D3</text>
<text x="76.8" y="72.9">D1</text>
<text x="38.1" y="78">D4</text>
<text x="38.1" y="80.5">D6</text>
<text x="76.8" y="78">D5</text>
<text x="76.8" y="80.5">D7</text>
<text x="214.3" y="113.9" transform="rotate(-90 214.3 113.9)">PS2B_CLK5</text>
<text x="214.3" y="133.6" transform="rotate(-90 214.3 133.6)">PS2B_DATA5</text>
</g>
<g font-size="1.4" fill="#a90000">
<text x="236.5" y="34.9">1</text>
<text x="246.6" y="34.9">6</text>
<text x="236.5" y="67.3">3</text>
<text x="246.6" y="67.3">4</text>
<text x="236.5" y="103.5">1</text>
<text x="246.6" y="103.5">6</text>
<text x="236.5" y="135.9">3</text>
<text x="246.6" y="135.9">4</text>
</g>
<g font-size="1.4" fill="#0000c2">
<text x="202.6" y="45.1">5=CLK</text>
<text x="200" y="55.9">1=DATA</text>
<text x="202.6" y="113.6">5=CLK</text>
<text x="200" y="124.4">1=DATA</text>
</g>
</svg>
